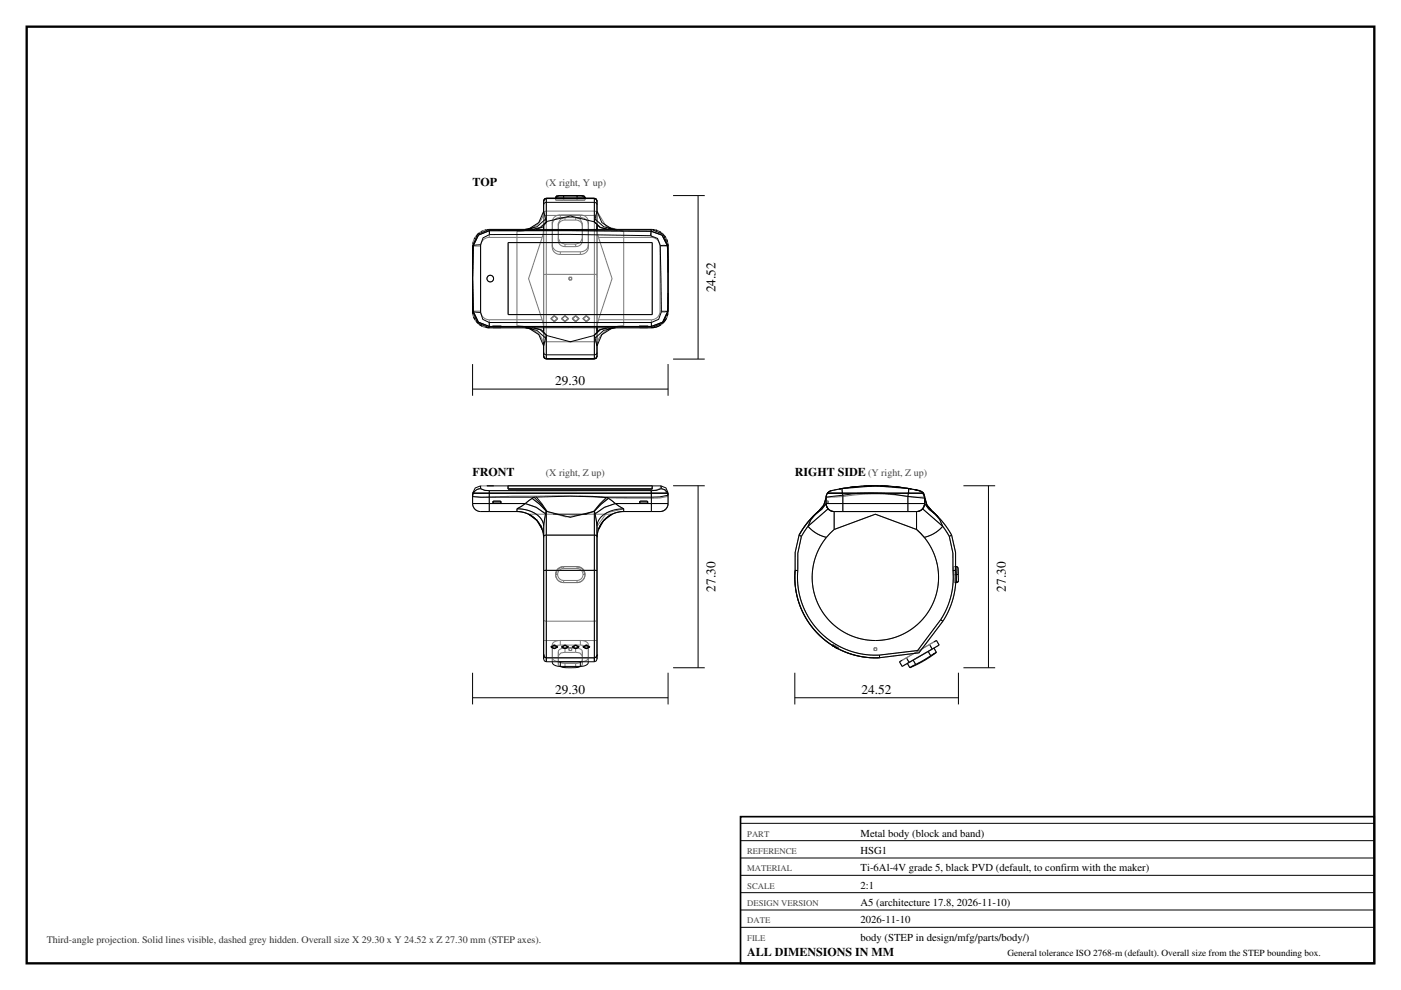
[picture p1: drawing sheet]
<svg xmlns="http://www.w3.org/2000/svg" width="420mm" height="297mm" viewBox="0 0 420 297" stroke-linecap="round" stroke-linejoin="round" font-family="sans-serif">
<path d="M8 8h404v281h-404z" fill="none" stroke="#000" stroke-width=".7" stroke-linecap="butt"/>
<g fill="none" stroke="#777" stroke-width=".3">
<path d="M163.8 59.6l-.6 .2-.2 .5M163.8 59.6h14.4M163.8 59.4v3.9M163.8 59.5v.1M166.6 59.5v.5M166.6 59.4h8.8M169 59.3h-2.4v.7M169 60h4M169 60h-2.4M169 59.5h4M169 59.4v.7M169 59.3v.7"/>
<path d="M169 58.7v.6M169 59.3h4M173 60h2.4M173 59.3h2.4v.7M173 59.4v.7M173 59.3v.7M173 58.7v.6M175.4 59.5v.5M178.2 59.6l.5 .2 .3 .5M178.2 59.4v3.9M178.2 59.5v.1M141.7 73.2v.6h2.4"/>
<path d="M142.1 71.8l-.2 .7M143.2 70.2l-.8 1M144.1 73.8v19.5M144.2 69.5l-.6 .4M145.3 69l-.5 .2M146.7 68.8h10.8M146.7 68.8l-.8 .1M146.7 71.2h8.3M146.7 68.8v2.4M146.7 71.2a2.6 2.6 0 0 0-2.6 2.6M152.3 72.8h43.2v21.6h-43.2zM155 71.2h7.5"/>
<path d="M155 69.4v1.8M155 71.2v24.7M157.5 68.8l-2.5 .6M157.5 68.8h3.1M158.8 68.7l-2 .5 1.6-.4M162.5 71.2l-4 12.4 4 12.3M163 68.8l-.5 2.4M163 64.6v3.3v-4.5a7 7 0 0 1-7.1 6h-.9M163 64.6v37.9M163 64.6h16v3v-4.2l2.7 4.5 5.3 1.5M163.8 63.3l-.6 .2-.2 .5v18.4M163.8 63.3h14.4"/>
<path d="M163.8 63.3v19M165.6 66.5v.8M165.6 66.5v7M165.6 73.5v.8M165.6 67.3v7M165.6 73.5a2.25 2.25 0 0 0 2.4 2M165.6 74.3a2.25 2.25 0 0 0 2.4 2M166.6 60h.1M166.6 60l2.4 .1M167.4 67.7v4.6M167.4 72.3a1.87 1.87 0 0 0 2 1.7M167.4 67v.7"/>
<path d="M167.4 67v4.5M167.4 71.5v.8M167.4 71.5l.6 1.3 1.4 .5M168 64.5a2.28 2.28 0 0 0-2.4 2M168 65.3a2.28 2.28 0 0 0-2.4 2M168 65.3h6M168 76.3h6M168 64.5h6M168 75.5h6M168 64.5v.8M168 75.5v.8M169 60.1h4"/>
<path d="M169.4 74h3.2M169.4 66h3.2M169.4 66a1.9 1.9 0 0 0-2 1.7M169.4 65.3l-1.4 .4-.6 1.3M169.4 65.3h3.2M169.4 73.3h3.2M169.4 65.3v.7M169.4 73.3v.7M172.6 66a1.9 1.9 0 0 1 2 1.7M172.6 65.3l1.3 .4 .7 1.3M172.6 65.3v.7M172.6 73.3v.7"/>
<path d="M174 65.3a2.28 2.28 0 0 1 2.4 2M174 64.5a2.28 2.28 0 0 1 2.4 2M174 64.5v.8M174 75.5v.8M174.6 72.3a1.87 1.87 0 0 1-2 1.7M174.6 67.7v4.6M174.6 67v.7M174.6 67v4.5M174.6 71.5v.8M174.6 71.5l-.6 1.3-1.4 .5M175.4 60l-2.4 .1M175.4 60h.1"/>
<path d="M176.4 67.3v7M176.4 74.3a2.25 2.25 0 0 1-2.4 2M176.4 66.5v7M176.4 73.5a2.25 2.25 0 0 1-2.4 2M176.4 66.5v.8M176.4 73.5v.8M178.2 63.3l.5 .2 .3 .5v18.4M178.2 63.3v19M179.4 71.2l-.4-2.3v29.4l.4-2.4M179.4 71.2l4.1 12.4-4.1 12.3M179.4 71.2h7.6M182.2 68.8h2.3"/>
<path d="M183.1 68.7l2.1 .5-1.6-.4M184.5 68.8l2.5 .6M184.5 68.8h10.8M187 69.4v1.8M187 71.2v24.7M187 71.2h8.3M195.3 68.8h.4M195.3 68.8v2.4M195.3 71.2a2.6 2.6 0 0 1 2.6 2.6M196.1 68.9l.5 .1M197.1 69.2l.6 .3M197.9 73.8v19.5"/>
<path d="M197.9 73.8h2.4M198.1 69.7l1.1 1M199.5 71.2l.4 .6M200.1 72.5l.1 .7M141.7 93.3h2.4M141.8 94.3l.2 .8M142.4 95.9l1.3 1.5M144.1 93.3a2.6 2.6 0 0 0 2.6 2.6M144.6 97.9l1 .3M146.7 95.9v2.4h10.8M146.7 95.9h8.3M147.8 97.7v.6h.3"/>
<path d="M147.8 97.7h.3M147.8 97.7l.3 .1M148.1 98.3h1.8M148.1 97.7h1.8M148.1 97.8h1.8M148.1 97.7v.6M148.1 97.7v.1M149.9 97.7h.3M149.9 97.7v.6M149.9 97.7v.1M150.2 97.7v.6h-.3M150.2 97.7l-.3 .1"/>
<path d="M155 97.7a7.6 7.6 0 0 1 7.9 5.5l.1 .6v-4.4v3.1M155 97.7l2.5 .6M155 95.9h7.5M155 95.9v1.8M157.5 98.3h2.6M158.4 98.4l-1.6-.4 2 .4M162.5 95.9l.5 2.4M163 82.4v20.1M163.8 82.3h14.4M163.8 82.3l-.8 .1M163.8 82.3v25.4M165.2 95.7l1 .8 1-.8"/>
<path d="M165.2 95.7l1-.9 1 .9M165.2 95.6l1 .8 1-.8M165.2 95.6l1-.9 1 .9M165.2 95.6v.1M167.2 95.6v.1M168.4 95.7l1 .8 1-.8M168.4 95.7l1-.9 1 .9M168.4 95.6l1 .8 1-.8M168.4 95.6l1-.9 1 .9M168.4 95.6v.1M170.4 95.6v.1M170.6 83.2h.8v.8h-.8z"/>
<path d="M171.6 95.7l1 .8 1-.8M171.6 95.7l1-.9 1 .9M171.6 95.6l1 .8 1-.8M171.6 95.6l1-.9 1 .9M171.6 95.6v.1M173.6 95.6v.1M174.8 95.7l1 .8 1-.8M174.8 95.7l1-.9 1 .9M174.8 95.6l1 .8 1-.8M174.8 95.6l1-.9 1 .9M174.8 95.6v.1M176.8 95.6v.1"/>
<path d="M178.2 82.3l.8 .1M178.2 82.3v25.4M179 82.4v20.1M179.4 95.9h7.6M181.9 98.3h2.6M183.6 98.4l1.6-.4-2.1 .4M187 97.7a7.6 7.6 0 0 0-8 5.5v.6v-4.4v3.1M187 97.7l-2.5 .6M187 95.9v1.8M187 95.9h8.3M191.8 97.7v.6h.3M191.8 97.7h.3"/>
<path d="M191.8 97.7l.3 .1M192.1 98.3h1.8M192.1 97.7h1.8M192.1 97.8h1.8M192.1 97.7v.6M192.1 97.7v.1M193.9 97.7h.3M193.9 97.7v.6M193.9 97.7v.1M194.2 97.7v.6h-.3M194.2 97.7l-.3 .1M195.3 95.9v2.4h-10.8"/>
<path d="M197.9 93.3h2.4l-.1 .8M197.9 93.3a2.6 2.6 0 0 1-2.6 2.6M199 96.7l-.8 .7M200.1 94.8l-.3 .7M200.3 81.8v6.1M163 106.8h.1M163 106.8l.2 .5 .6 .3M163 102.5h7.4M163.8 107.6h14.4M163.8 107.6h.1M171.6 102.5h7.4M178.2 107.6h.1"/>
<path d="M179 106.8h.1M179 106.8l-.3 .5-.5 .3M141.7 151.1a2.4 2.4 0 0 0 2.4 2.4h2.6M141.7 149v2.1M141.7 149l2.5 .2 2.5-.1M141.7 151.1h5M141.7 148h.2M141.9 148h4.8M141.9 148l-.2 1M144.1 146.6l1.2 .5 1.4 .1M144.1 146.6a2.4 2.4 0 0 0-2.2 1.4M146 145.7h2"/>
<path d="M146 145.8h2h-3.9v.8M146.7 151.1v2.4M146.7 151.1h10.8M146.7 149.1v2M146.7 148h48.5M146.7 148v1.1M146.7 147.2v.8M147.8 150.7l.3-.3h1.8l.3 .3M147.8 150.7l.3 .3h1.8l.3-.3M147.8 150.7h.1M150.2 150.7h.1M152.3 146.7h43.2"/>
<path d="M152.3 145.7v1M152.3 146.7h.1M152.3 146.7v-.9h43.2v.9M155 152.6a8.4 8.4 0 0 1 7.7 3.8l.3 1.5M155 152.6v.9h-8.3M157.5 151.1l-2.5 1.5M157.5 151.1l3.2 1.1 2.9 1.9M158.5 154.3h7.3M159.5 149.5l-2 1.6M159.5 149.5l2.3 1.8 2 2.1M160.5 155.7l.3 .3M160.6 148.8h13"/>
<path d="M160.6 148.8l-13.9 .3M160.6 148.8l-1.1 .7M160.6 148.8l.1 .3M160.8 156h.1M160.9 156.1l.8 1M161.7 157.2l.3 .5M162.1 157.7h.1M162.1 157.8h.1M162.1 157.9h.1M162.3 158.2h.1M162.3 158.3l.1 .1M162.5 158.8l.5 2.4"/>
<path d="M163 157.9v3.3M163 157.9v3M163.6 154.1l-.6 3.8M163.8 153.4l-.2 .7M163.8 153.4l.2 .1M163.8 153.4v7.1M164 153.5h.1M164 153.5l5.6 1.6 5.8-.8M176.1 154.3h7.4M178.1 153.4h-.1M178.2 153.4l.2 .7M178.2 153.4h-.1"/>
<path d="M178.2 153.4v7.1M178.4 154.1l.6 3.8M179 157.9v3.3M179 157.9v3M179.4 158.8l-.4 2.4M179.6 158.3v.1M179.7 158.2h.1M179.8 157.9h.1M179.9 157.8h.1M180.2 157.2l-.3 .5M181.1 156.1l-.8 1M181.1 156h.1"/>
<path d="M181.5 155.7l-.3 .3M181.7 149.3l.5 .1M182.2 149.4l13.1 .1M182.2 149.4l-2.2 1.8-1.9 2.2M182.2 149.4l.2 .1M182.4 149.5l-2.2 1.8-2 2.1M182.4 149.5l2.1 1.6M184.5 151.1l-3.3 1.1-2.8 1.9M184.5 151.1l2.5 1.5M184.5 151.1h10.8M187 152.6l-5.1 1.2-2.9 4.1M187 152.6v.9h8.3"/>
<path d="M191.8 150.7l.3-.3h1.8l.3 .3M191.8 150.7l.3 .3h1.8l.3-.3M191.8 150.7h.1M194.2 150.7h.1M195 147.1l-48.3 .1M195 147.1l.2 .9M195.2 148h4.9M195.2 148l.1 1.5M195.3 151.1v2.4M195.3 149.5v1.6M195.3 151.1h5M195.5 145.7v1"/>
<path d="M195.5 146.7h.1M197.9 146.6l-1.4 .5h-1.5M197.9 146.6l1.3 .4 .9 1M198.1 145.8l-.2 .8M200.1 148h.2M200.1 148l.2 .9M200.3 148.9l-2.5 .5-2.5 .1M200.3 148v.9M200.3 148.9v2.2M200.3 151.1a2.4 2.4 0 0 1-2.4 2.4h-2.6M200.3 147.9v.1M242.2 157.9l-1.9 3"/>
<path d="M242.2 157.9a10.4 10.4 0 0 0 5.6 3.3M244.1 154.6l-1.1 1.5-.8 1.8M245.4 153.4l-3.1 3.2-2.7 3.9M245.4 153.4l-.8 .7M247.7 149.1l-.7 2.4-1.6 1.9M247.7 151.1l-1.4 1.7-1.9 1.5M247.7 149.1v.4M247.7 149.5l-.8 2.2-1.5 1.7M247.7 151.1l.1 .8 .5 .7M247.7 149.5v1.6M247.7 149.1v2M247.7 150.7h.1"/>
<path d="M247.7 150.7v.3h.6M247.7 151.1v.4v-.2M247.7 151.1h5M247.7 150.7h.6M247.7 149v.1M247.7 149h.1M247.7 148.8v.2M247.8 151.8l.1 .3zM248 148.1l-.3 1M248.1 152.4h.1M248.1 148h4.4M248.2 150.7h.1"/>
<path d="M248.2 150.7l.1 .3M248.2 152.6h.1M248.3 152.6l-6.1 5.3M248.3 152.6l.8 .6 1 .3M248.3 150.4h-.6v.3M248.3 150.4v.3M248.3 150.7h.1M248.3 150.7v.3M248.3 150.4l-.1 .3M249.2 147.2l-.9 .5M250.1 147l-.5 .1M250.1 158.8l-2.3 2.4"/>
<path d="M250.1 153.5h24.7M250.1 153.5h2.6M250.1 153.5v5.3M250.7 146.9h-.1M251.6 146.7l-.5 .1M251.6 146.7l4.8-.7 5.7-.3 5.7 .3 5.4 .7M251.6 146.7h.1M251.6 146.7l5.4-.7 5.1-.2 5.4 .2 5.7 .7M251.7 146.7h-.1M251.8 146.7h-.2M252.3 146.6l-.4 .1M252.3 146.6l.2 1.4"/>
<path d="M252.3 146.6l2.5-.4-2.7 .4M252.5 148h19.8M252.5 148l.2 1M252.7 149l-5 .1M252.7 153.5h19.5M252.7 149v2.1M252.7 151.1v2.4M252.7 151.1h19.5M252.7 149l4.8-.6 4.8-.2 4.8 .1 5.1 .7M258.9 145.9l-2.2 .1M261.4 145.8h2.5M261.4 145.8h2"/>
<path d="M266.4 145.9l2.2 .2M272.2 153.5h2.6M272.2 149l5 .1v2M272.2 149v2.1M272.2 151.1v2.4M272.2 151.1h5M272.3 148h4.5M272.3 148l-.1 1M272.6 146.6l.4 .1M272.6 146.6l-.3 1.4M272.6 146.6l-2.2-.3 2.3 .3M273 146.7l2.6 .5"/>
<path d="M273.1 146.7h.1M273.2 146.7h.1M274.8 153.5v5.3l-12.4-4.5-12.3 4.5M275.1 147.1l.8 .3 .7 .6M275.3 147.1h.1M275.3 147.1l1.3 .9M275.6 147.2h.1M275.6 147.2l1.2 .8M275.8 147.2l.1 .1M276.6 152.6l6 5.3M276.6 152.6l-.8 .6-1 .3M276.6 152.6h.1"/>
<path d="M276.6 148h.1M276.6 148l.6 1.5M276.7 152.5v.1M276.7 152.4v.1M276.8 152.4h.1M276.8 148h.1M276.8 148l.4 .8M277 151.8v.3M277.2 151.3l-.1 .2M277.2 151.1l-.2 .8-.4 .7M277.2 151.1l1.3 1.7 1.8 1.3M277.2 149.5v1.6"/>
<path d="M277.2 149.5l.7 2.2 1.5 1.7M277.2 149.5h.1M277.2 148.8h.1M277.2 151.1a2.4 2.4 0 0 1-2.4 2.4M277.2 149.4v.1M279.4 153.4l3.2 3.2 2.7 3.9M279.4 153.4l.2 .1M279.5 153.4l.8 .7M280.3 154.1l1.4 1.8 .9 2M282.6 157.9a10.4 10.4 0 0 1-5.5 3.3l1.6 2.3 1.1 2.3 .9 2.3 .5 2.8 .2 2.8-.3 2.5-.6 2.8-1 2.3-1.2 2.2-1.7 2.3-2 1.9-2 1.5-2.2 1.2-2.7 1-2.4 .5-2.9 .3-2.8-.3-2.5-.5-2.6-1-2.2-1.2-2.3-1.7-1.8-1.7-1.7-2.3-1.2-2.2-1-2.6-.6-2.5-.2-2.8 .1-2.5 .5-2.4 .9-2.7 1.3-2.6 1.5-2M282.6 157.9l2 3M163 160.9v10.3"/>
<path d="M163 171.2v14.7M163 161.2v31M163.8 171.1l-.8 .1M163.8 171.1v15.3M163.8 160.5l-.8 .4M163.8 160.5v10.6M163.8 171.1h14.4M163.8 160.5h14.4M166.6 172.4h.1M166.6 172.4a2.39 2.39 0 0 0 2.4 2.4M167.2 172.3l-.6 .1M167.2 172.3v.1"/>
<path d="M167.2 172.4h-.6M167.2 172.4a1.79 1.79 0 0 0 1.8 1.7M169 170a2.39 2.39 0 0 0-2.4 2.4M169 170h4M169 174.8h4M169 170l-1.7 .7-.7 1.7M169 170h.1M169 174.8h.1M169 170.5a1.79 1.79 0 0 0-1.8 1.8M169 170v.5M169 170.5h4M169 174.1h4"/>
<path d="M169 174.1v.7M173 170a2.39 2.39 0 0 1 2.4 2.4M173 170l1.7 .7 .7 1.7M173 170h.1M173 170.5a1.79 1.79 0 0 1 1.8 1.8M173 174.8h.1M173 170v.5M173 174.1v.7M174.8 172.3v.1M174.8 172.4a1.79 1.79 0 0 1-1.8 1.7M174.8 172.3l.6 .1M174.8 172.4h.6"/>
<path d="M175.4 172.4h.1M175.4 172.4a2.39 2.39 0 0 1-2.4 2.4M178.2 171.1v15.3M178.2 171.1l.8 .1M178.2 160.5l.8 .4M178.2 160.5v10.6M179 160.9v10.3M179 171.2v14.7M179 161.2v31M238.4 171.1l.1 5.2 1.2 5 2.2 4.6 3.2 4.1 3.9 3.3 4.6 2.4 4.9 1.3 5.2 .3M238.4 171.1l.8 .1M239.2 171.2l.1 5 1.1 4.8 2.2 4.5 3 3.9 3.9 3.2 4.4 2.3 4.8 1.4 4.9 .2"/>
<path d="M239.6 160.5l-1.2 5.2v5.4M239.6 160.5l.7 .4M240.3 160.9l-1.1 5.1v5.2M284.6 160.9l1.1 5.1v5.2M285.3 160.5l1.2 5.2v5.4M285.3 160.5l-.7 .4M285.7 171.2v3.9l-.7 3.9-1.3 3.7-1.7 3.2M285.9 170l.1 2.4M286 172.4h.1M286 172.4v2.4h.5M286.4 170h-.5M286.5 171.1v3.9l-.7 4.2-1.3 3.7-1.8 3.5"/>
<path d="M286.5 171.1l-.8 .1M286.6 172.4h-.6M286.6 170h-.7M286.6 170l.4 .1 .2 .4M286.6 170l.1 2.4M286.7 172.4h-.7M286.7 172.4h.1M286.7 172.4h.6v1.9l-.6 .5zM287.3 172.3l-.6 .1M163 185.9v6.3M163 196.5v.1M163 196.5h.1"/>
<path d="M163 192.2h16M163 196.5l.2 .6 .6 .2M163 185.9l.2 .3 .6 .2M163 196.5l.3 .7M163.5 197.3h.3M163.8 197.3h14.4M163.8 186.4h14.4M163.8 197.3v.1M163.8 186.4v11M165.2 193.9l1-.5 1 .5M165.2 193.9l1 .5 1-.5M165.2 193.9v.2"/>
<path d="M165.6 193.3v1.4M165.6 194.7v4M165.6 197.3v1.2M165.6 193.3v4M165.6 197.3a2.09 2.09 0 0 0 2 1.2M167.2 193.9v.2M167.4 195.4v2.6M167.4 198a1.93 1.93 0 0 0 2 1M167.4 195.4v1.3M167.4 196.7v2.6M167.4 198v1.3M167.4 199.3l.4 .6"/>
<path d="M168 193.5a2.4 2.4 0 0 0-2.4 1.2M168 192.1a2.4 2.4 0 0 0-2.4 1.2M168 192.1h6M168 193.5h6M168 192.1v1.4M168.4 193.9l1-.5 1 .5M168.4 193.9l1 .5 1-.5M168.4 193.9v.2M169.4 199h3.2M169.4 194.4h3.2M169.4 194.4a1.93 1.93 0 0 0-2 1M169.4 195.7l-1.2 .2-.8 .8"/>
<path d="M169.4 195.7h3.2M169.4 194.4v1.3M169.4 199v.9M170.4 193.9v.2M170.6 194.4h.8v.8h-.8zM171.6 193.9l1-.5 1 .5M171.6 193.9l1 .5 1-.5M171.6 193.9v.2M172.6 194.4a1.93 1.93 0 0 1 2 1M172.6 195.7l1.2 .2 .8 .8M172.6 194.4v1.3M172.6 199v.9"/>
<path d="M173.6 193.9v.2M174 192.1a2.4 2.4 0 0 1 2.4 1.2M174 193.5a2.4 2.4 0 0 1 2.4 1.2M174 192.1v1.4M174.6 198a1.93 1.93 0 0 1-2 1M174.6 195.4v2.6M174.6 195.4v1.3M174.6 196.7v2.6M174.6 198v1.3M174.6 199.3l-.5 .6M174.8 193.9l1-.5 1 .5M174.8 193.9l1 .5 1-.5"/>
<path d="M174.8 193.9v.2M176.4 193.3v4M176.4 197.3a2.09 2.09 0 0 1-2.1 1.2M176.4 194.7v4M176.4 193.3v1.4M176.4 197.3v1.2M176.8 193.9v.2M178.2 197.3v.1M178.2 186.4v11M178.5 197.3h-.3M179 185.9v6.3M179 196.5v.1"/>
<path d="M179 196.5h.1M179 196.5l-.3 .6-.5 .2M179 185.9l-.2 .3-.6 .2M179 196.5l-.4 .7M249.5 193.6l1.7 1M249.5 193.6l.3 .2M249.6 193.4l1.7 1M249.6 193.4l-.1 .2M250.1 194l.5 .3M250.8 194.4h.1M250.9 194.4l.2 .1M251.1 194.6h.1"/>
<path d="M251.3 194.4l-.1 .2M262 194.4h.8v.8h-.8zM263.6 196.5l.1 .8M271.7 197.3l-2 1.2 .8 1.4 2-1.2M271.7 197.3l-1.3 .8M271.7 197.3l.8 1.4M271.7 197.3l.2 .3M273.6 199.8h-.1M273.7 199.8h.1M273.7 198l-1.7 1 .7 1.3 .4-.3M273.7 198l.8 1.3M274.3 199.4l-.5 .3"/>
<path d="M274.5 199.3l-.1 .1M278.3 195.4l-4.6 2.6M278.3 195.4l1.7-1 .7 1.3-.5 .3M278.3 195.4l.7 1.3-4.5 2.6M278.7 193.3l-7 4M278.7 193.3l2-1.2 .8 1.4-2 1.2M278.7 193.3l.8 1.4M278.7 193.3l.1 .3M279.5 194.7l-7 4M279.8 196.2l-.7 .5M279.8 196.2h.1M280 192.6l-1.3 .7"/>
<path d="M282 185.9l-6.9 9.3-11.5 1.3M282 185.9l.7 .5M282.7 186.4l-7.2 9.5-11.8 1.4"/>
<circle cx="147" cy="83.6" r="1"/>
</g>
<g fill="none" stroke="#000" stroke-width=".3">
<path d="M163.8 59.5l-.6 .3-.2 .5M163.8 59.4v.1M163.8 59.5v1.2M163.8 59.5h.1M163.8 59.5h5.2M163.8 59.4l-.6 .3-.2 .5M163.8 59.4h2.8M163.8 59.5h14.4M166.6 59.3v.2M166.6 59.3l2.4 .1M167.2 58.7l-.4 .2-.2 .4M167.2 58.7l1.8 .1"/>
<path d="M167.2 58.7h.1M169 58.8v.6M169 59.4h4M169 58.8h4M169 58.7h4M169 58.7h-1.8M169 58.7h-1.4l-1 .6M173 59.5h5.2M173 58.7h1.8M173 58.8v.6M173 58.7h1.4l1 .6M174.8 58.7l-1.8 .1"/>
<path d="M174.8 58.7h.1M174.8 58.7l.4 .2 .2 .4M175.4 59.3v.2M175.4 59.3l-2.4 .1M175.4 59.4h2.8M178.2 59.4v.1M178.2 59.5l.5 .3 .3 .5M178.2 59.5v1.2M178.2 59.5h.1M178.2 59.4l.5 .3 .3 .5M201.8 58.7h9.5M209.3 58.7v49"/>
<path d="M141.7 73.8v19.5M141.9 72.5l-.2 .7M141.9 73.7l-.2 9.9 .2 9.9M141.9 73.7l-.2 .1M142.4 71.2l-.3 .6M143.6 69.9l-.4 .3M144.1 73.4l-2.2 .3M144.1 73.4v20.3M144.8 69.2l-.6 .3M145.9 68.9l-.6 .1M146.7 68.8l-3.6 1.5-1.4 3.5M146.7 68.8h13.9"/>
<path d="M146.7 68.8v.4M146.7 69.2l48.5 .2M146.7 69.2l-3.3 1.3-1.5 3.2M146.7 69.2v1.2M146.7 70.4l24.2-.1 24.1 .4M146.7 70.4l-1.9 1-.7 2M152.3 72.8h43.2v21.6h-43.2zM160.6 68.8h21.6M163 67.9v.9M163 61.4v2M163 60.3v1.1M163 60.2v.1"/>
<path d="M163 60.2v3.8M163 63.4l.6 2.3M163 63.4l-1.5 3.4-3.1 2M163.6 65.7l.2 .9M163.6 65.7l-2.7 2.4-3.4 .7 2-.3-.7 .2M163.8 66.6l-1.9 1.6-2.4 .6M163.8 60.7l-.6 .2-.2 .5M163.8 60.7v5.9M163.8 60.7h14.4M164 66.4l-.2 .2M164 66.4l7-1.6 7.1 1.7M164 66.4l-1.4 1.7-2 .7"/>
<path d="M178.1 66.5l.1 .1M178.1 66.5l1.8 1.7 2.3 .6M178.2 66.6l1.8 1.6 2.4 .6M178.2 60.7l.5 .2 .3 .5M178.2 60.7v5.9M178.4 65.7l-.2 .9M178.4 65.7l2.6 2.4 3.5 .7-2.1-.3 .7 .2M179 67.6v1.3M179 61.4v2M179 60.3v1.1M179 60.2v.1M179 60.2v3.8"/>
<path d="M179 63.4l-.6 2.3M179 63.4l1.4 3.4 3.2 2M182.2 68.8h13.1M195 70.7l2.1 .8 .8 2.2M195.2 69.4l3.3 1.2 1.6 3.1M195.2 69.4l-.2 1.3M195.3 68.8l-.1 .6M195.3 68.8l3.5 1.5 1.5 3.5M195.7 68.8l.4 .1M196.6 69l.5 .2M197.7 69.5l.4 .2M197.9 73.7l.4 19.8"/>
<path d="M197.9 73.7h2.2M199.2 70.7l.3 .5M199.9 71.8l.2 .7M200.1 73.7l.2 8.1M200.1 73.7l.2 .1M200.2 73.2l.1 .6M200.3 73.8v8M200.3 73.8v19.5M141.7 93.3l1.4 3.6 3.6 1.4M141.7 93.3l.2 .2M141.7 93.3l.1 1M141.9 93.5l1.5 3.2 3.3 1.2"/>
<path d="M141.9 93.5l2.2 .2M142 95.1l.4 .8M143.7 97.4l.9 .5M144.1 93.7l.6 2.1 2 1M145.6 98.2l1.1 .1M146.7 98.3h13.4M146.7 97.9h48.6M146.7 97.9v.4M146.7 96.8h48.6M146.7 96.8v1.1M158.4 98.4l3.1 2 1.5 3.4M158.8 98.4l.7 .3-2-.4 3.4 .8 2.7 2.3"/>
<path d="M159.5 98.3l2.4 .6 1.9 1.7M160.1 98.3l2.2 .7 1.6 1.7M160.1 98.3h21.8M163 98.3v1.1M179 98.3v1.1M181.9 98.3l-2.3 .7-1.6 1.7M181.9 98.3h13.4M182.4 98.3l-2.4 .6-1.8 1.7M183.1 98.4l-.7 .3 2.1-.4-3.5 .8-2.6 2.3M183.6 98.4l-3.2 2-1.4 3.4M195.3 97.9v.4M195.3 96.8v1.1"/>
<path d="M198.2 97.4l-1.4 .7-1.5 .2M198.3 93.5l-.8 2.3-2.2 1M199.8 95.5l-.8 1.2M200.2 93.4l-1.6 3.3-3.3 1.2M200.2 93.4l-1.9 .1M200.2 94.1l-.1 .7M200.3 93.3l-1.5 3.6-3.5 1.4M200.3 93.3l-.1 .1M200.3 87.9l-.1 5.5M200.3 87.9v5.4M200.3 81.8v6.1M141.7 109.2v9.5"/>
<path d="M141.7 116.7h58.6M163 103.8v1.9M163 102.5v4.4M163 106.8v.1M163 105.7v1.1M163 105.7l.2 .6 .6 .1M163 106.8a.8 .8 0 0 0 .8 .8M163 106.8l.2 .6 .6 .2M163 106.9l.2 .6 .6 .2M163.6 101.4l-.6 2.4M163.8 100.6l.1 .1M163.8 100.6l-.2 .8"/>
<path d="M163.8 100.6v5.8M163.8 106.4h14.4M163.8 107.6h14.4M163.8 107.6h.1M163.8 106.4v1.2M163.8 107.6v.1M163.8 107.7h14.4M163.9 100.7l7.1 1.8 7-1.8M170.4 102.5h1.2M178.2 100.6l-.2 .1M178.2 100.6l.2 .8M178.2 100.6v5.8"/>
<path d="M178.2 107.6h.1M178.2 106.4v1.2M178.2 107.6v.1M178.4 101.4l.6 2.4M179 103.8v1.9M179 105.7v1.1M179 102.5v4.4M179 106.8v.1M179 105.7l-.3 .6-.5 .1M179 106.8a.8 .8 0 0 1-.8 .8M179 106.8l-.3 .6-.5 .2M179 106.9l-.3 .6-.5 .2"/>
<path d="M200.3 109.2v9.5M201.8 107.7h9.5M141.7 149v2.1M141.7 149l5 .1M141.7 151.1a2.4 2.4 0 0 0 2.4 2.4h2.6M141.7 151.1h5M141.7 148h.2M141.7 148v1M141.9 148h4.8M141.9 148l-.2 1M144.1 146.6l1.2 .5 1.4 .1M144.1 146.6a2.4 2.4 0 0 0-2.2 1.4"/>
<path d="M144.1 146.6v-.8l-1.6 .6-.8 1.6M146.7 148h48.6M146.7 153.5h8.3M146.7 149.1h13.4M146.7 151.1h10.8M146.7 149.1v2M146.7 148v1.1M146.7 151.1v2.4M146.7 147.2h48.6M146.7 147.2v.8M147.8 150.7l.3-.3h1.8l.3 .3M147.8 150.7h.1"/>
<path d="M147.8 150.7l.3 .3h1.8l.3-.3M150.2 150.7h.1M152.3 146.7v-1h43.2v1M152.3 146.7h43.2M152.3 145.8h-6.3M155 152.6a8.4 8.4 0 0 1 7.7 3.8l.3 1.5M155 153.5a8 8 0 0 1 7.5 5.3M155 152.6v.9M157.5 151.1l3.2 1.1 2.9 1.9M157.5 151.1l-2.5 1.5M159.5 149.5l2.3 1.8 2 2.1M159.5 149.5l-2 1.6"/>
<path d="M160.1 149.1l2 2.1 1.8 2.2M160.1 149.1l-.6 .4M160.1 149.1l10.9-.3 10.9 .3M160.5 155.7l-2-1.4 2.5 1.8 1.5 2.7M160.7 149.1l3.3 4.4M160.8 156l.1 .1M161.7 157.1v.1M162 157.7l.1 .1M162.1 157.8v.1M162.1 157.9l.2 .4M162.4 158.4l.1 .4M162.5 158.8l.5 2.4"/>
<path d="M163 157.9v3M163.6 154.1l-.6 3.8M163.8 153.4h.1M163.8 153.4l-.2 .7M163.8 153.4v7.1M163.9 153.4l7.1 1.8 7-1.8M165.8 154.3h10.3M173.6 148.8l8.1 .5M178 153.4l-2.6 .9M178.2 153.4h-.2M178.2 153.4l.2 .7M178.2 153.4v7.1"/>
<path d="M178.4 154.1l.6 3.8M179 157.9v3M179.4 158.8l-.4 2.4M179.6 158.4l-.2 .4M179.8 157.9l-.2 .4M179.9 157.8l-.1 .1M179.9 157.7v.1M179.9 157.7h.1M180.3 157.1l-.1 .1M181.1 156v.1M181.1 156h.1M181.2 156h-.1"/>
<path d="M181.5 155.7l2-1.4-2.5 1.8-1.6 2.7M181.9 149.1l-2.1 2.1-1.8 2.2M181.9 149.1l.5 .4M181.9 149.1h13.4M182.4 149.5l-2.2 1.8-2 2.1M182.4 149.5l2.1 1.6M184.5 151.1l2.5 1.5M184.5 151.1l-3.3 1.1-2.8 1.9M184.5 151.1h10.8M187 152.6a8.4 8.4 0 0 0-7.7 3.8l-.3 1.5M187 153.5a8 8 0 0 0-7.6 5.3M187 153.5h8.3"/>
<path d="M187 152.6v.9M191.8 150.7l.3-.3h1.8l.3 .3M191.8 150.7h.1M191.8 150.7l.3 .3h1.8l.3-.3M194.2 150.7h.1M195.3 148h4.9M195.3 148v1.1M195.3 149.1v2M195.3 151.1v2.4M195.3 151.1h5M195.3 147.2v.8M195.5 145.8h2.6"/>
<path d="M198.1 145.8l.2 .8M198.1 145.8l1.5 .6 .7 1.6M198.3 146.6l-1.4 .5-1.6 .1M198.3 146.6l1.2 .4 .7 1M200.2 148l.1 .6M200.2 148h.1M200.3 148.6l-2.5 .5h-2.5M200.3 148.6v2.5M200.3 148v.6M200.3 151.1a2.4 2.4 0 0 1-2.4 2.4h-2.6M201.8 145.7h9.5M209.3 145.7v54.6"/>
<path d="M242.2 157.9l-1.9 3M242.2 157.9a10.4 10.4 0 0 0 5.6 3.3M244.4 154.3l-.3 .3M244.6 154.1l-1.5 1.8-.9 2M244.6 154.1h.1M245.3 153.4l-1.8 1.8 1.8-1.8M245.4 153.4h.1M245.4 153.4l-.8 .7M245.4 153.4l-3.1 3.2-2.7 3.9M247.7 149.1l-.7 2.4-1.7 1.9M247.7 149.5l-.8 2.2-1.5 1.7M247.7 151.1v.2"/>
<path d="M247.7 151.1l-1.4 1.7-1.7 1.3M247.7 149.1v2M247.7 151.1a2.4 2.4 0 0 0 2.4 2.4M247.7 151.1h5M247.7 148.8v.3M247.7 151.5l.1 .3zM247.9 152.1l.2 .3zM248.1 148l-.4 1.1M248.1 148h4.5M248.1 148l-.1 .1M248.1 148h4.4M248.1 152.4h.1"/>
<path d="M248.2 152.5h.1M248.2 152.6h.1M248.3 147.7l-.2 .3M248.3 152.6l-6.1 5.3M249.2 147.2l-1.1 .8M249.2 147.2h.1M249.6 147.1l-.4 .1M250.1 158.8l-2.3 2.4M250.1 158.8l12.3-4.5 12.4 4.5M250.1 153.5h2.6M250.1 153.5v5.3M250.6 146.9l-.5 .1"/>
<path d="M251.1 146.8l-.4 .1M251.6 146.7h.1M251.6 146.7l4.8-.7 5.7-.3 5.7 .3 5.4 .7M251.9 146.7h-.1M252.1 146.6l-.4 .1M252.5 146.6l-3.3 .6M252.5 146.6l.1 1.4M252.6 148l.1 .6M252.6 148h5.5M252.7 148.6l-5 .5M252.7 153.5h19.5M252.7 148.6v2.5"/>
<path d="M252.7 151.1h19.5M252.7 151.1v2.4M256.7 146l-1.9 .2M258.1 148h6.1M258.1 148l-5.4 .6M261.4 145.8l-2.5 .1M261.4 145.7h2M261.4 145.7h.1M263.4 145.7h.1M263.9 145.8l2.5 .1M264.2 148h8.1M264.2 148l8 .9"/>
<path d="M268.6 146.1l1.8 .2M272.2 148.9l5 .6M272.2 153.5h2.6M272.2 148.9v2.2M272.2 151.1h5M272.2 151.1v2.4M272.3 148h4.3M272.3 148l-.1 .9M272.3 146.6l-9.9-.8-9.9 .8M272.3 146.6l3 .5M272.3 146.6v1.4M272.7 146.6l.4 .1"/>
<path d="M273 146.7h.1M274.8 158.8l2.3 2.4M274.8 153.5v5.3M275.1 147.1l-1.3-.3 1.5 .3M275.3 147.1h.1M275.3 147.1l1.3 .9M275.3 147.1l1.2 .4 .4 .5M275.7 147.2h.1M276.6 148h.3M276.6 148l.6 1.5M276.7 152.6l5.9 5.3M276.8 152.4l-.1 .1"/>
<path d="M276.9 148l.3 .8M277 152.1l-.2 .3M277.1 151.5l-.1 .3M277.2 148.8l.7 2.6 3.3 3.6-1.7-1.6M277.2 149.1h.1M277.2 148.8v.6M277.2 149.4v.1M277.2 148.8h.1M277.2 148.8v.3M277.2 151.1l1.3 1.7 1.8 1.3M277.2 151.1v.2M277.2 148.8a5 5 0 0 0 2.2 4.6"/>
<path d="M277.2 149.4l.7 2.2 1.6 1.8M277.2 149.5v1.6M277.2 151.1a2.4 2.4 0 0 1-2.4 2.4M279.4 153.4h.1M279.4 153.4l3.2 3.2 2.7 3.9M279.4 153.4l.9 .7M280.3 154.1l1.4 1.8 .9 2M282.6 157.9a10.4 10.4 0 0 1-5.5 3.3M282.6 157.9l2 3M288.8 145.7h9.5M296.3 145.7v54.6M163 171.2v25.4"/>
<path d="M163 160.9v10.3M163.8 160.5h14.4M163.8 160.5l-.8 .4M163.8 171.1h14.4M163.8 160.5v10.6M163.8 171.1l-.8 .1M163.8 171.1v26.3M178.2 160.5v10.6M178.2 160.5l.8 .4M178.2 171.1v26.3M178.2 171.1l.8 .1M179 160.9v10.3"/>
<path d="M179 171.2v25.4M238.4 171.1l.1 5.2 1.2 5 2.2 4.6 3.2 4.1 3.9 3.3 4.6 2.4 4.9 1.3 5.2 .3M238.4 171.1l.8 .1M239.2 171.2l.1 5 1.1 4.8 2.2 4.5 3 3.9 3.9 3.2 4.4 2.3 4.8 1.4 4.9 .2M239.6 160.5l-1.2 5.2v5.4M239.6 160.5l.7 .4M240.3 160.9l-1.1 5.1v5.2M247.8 161.2l-1.5 2-1.3 2.6-.9 2.7-.5 2.4-.1 2.5 .2 2.8 .6 2.5 1 2.6 1.2 2.2 1.7 2.3 1.8 1.7 2.3 1.7 2.2 1.2 2.6 1 2.5 .5 2.8 .3 2.9-.3 2.4-.5 2.7-1 2.2-1.2 2-1.5 2-1.9 1.7-2.3 1.2-2.2 1-2.3 .6-2.8 .3-2.5-.2-2.8-.5-2.8-.9-2.3-1.1-2.3-1.6-2.3M284.6 160.9l1.1 5.1v5.2M285.3 160.5l1.2 5.2v5.4M285.3 160.5l-.7 .4M285.7 171.2v3.9l-.7 3.9-1.3 3.7-1.7 3.2"/>
<path d="M286.5 171.1v3.9l-.7 4.2-1.3 3.7-1.8 3.5M286.5 171.1l-.8 .1M286.6 170l.6 .4 .1 1.9M286.6 170h-.2M286.6 170l.1 2.4M286.7 172.4h-.1M286.7 172.4h.1M286.7 172.4v2.4M286.7 174.8h-.2M287.3 172.3v.1M287.3 172.3l-.6 .1M287.3 172.4v1.9l-.6 .5"/>
<path d="M287.3 172.4h-.6M163 192.2v5.5M163 196.6v1.1M163 196.6l.2 .5 .6 .3M163 197.7l.2 .6 .6 .2M163.1 196.9h.1M163.3 197.2l.2 .1M163.8 197.4v1.1M163.8 197.4h14.4M163.8 198.5h14.4M165.2 194.1l1-.5 1 .5-1 .5zM165.6 198.5a1.89 1.89 0 0 0 2.4 1.4"/>
<path d="M167.6 198.5h.4M167.8 199.9l1.6 .4M168 198.5h6M168 199.9h6M168 198.5v1.4M168.4 194.1l1-.5 1 .5-1 .5zM169.4 199.9v.4M171.6 194.1l1-.5 1 .5-1 .5zM172.6 199.9v.4M174 198.5v1.4M174.1 199.9l-1.5 .4M174.3 198.5h-.3"/>
<path d="M174.8 194.1l1-.5 1 .5-1 .5zM176.4 198.5a1.89 1.89 0 0 1-2.4 1.4M178.2 197.4v1.1M178.6 197.2l-.1 .1M178.9 196.9h.1M179 192.2v5.5M179 196.6v1.1M179 196.6l-.3 .5-.5 .3M179 197.7l-.3 .6-.5 .2M249.5 193.6l1.7 1M249.8 193.8l.3 .2M250.6 194.3l.2 .1"/>
<path d="M250.9 194.4h.1M251.1 194.5v.1M263.6 196.5l.1 .8M270.4 198.1l-.7 .4 .8 1.4 2-1.2M271.9 197.6l.6 1.1M272 199l.7 1.3M273.5 199.8l-.4 .2M273.7 199.8h-.1M273.7 198l.8 1.3M273.8 199.7l-.1 .1M274.4 199.4h-.1M274.5 199.3l-1.8 1"/>
<path d="M278.3 195.4l.7 1.3M278.8 193.6l.7 1.1M279 196.7l-4.5 2.6M279.1 196.7h-.1M279.5 194.7l-7 4M279.8 196.2h.1M280 194.4l.7 1.3M280 192.6l.7-.5 .8 1.4-2 1.2M280.2 196l-.4 .2M280.7 195.7l-3.8 2.6-4.2 2M280.7 195.7l-1.7 1M282 185.9l-6.9 9.3-11.5 1.3"/>
<path d="M282 185.9l.7 .5M282.7 186.4l-7.2 9.5-11.8 1.4M141.7 201.8v9.5M141.7 209.3h58.6M169.4 200.3h3.2M200.3 201.8v9.5M201.8 200.3h9.5M238.3 209.3h49M238.3 201.8v9.5M287.3 201.8v9.5M288.8 200.3h9.5M222 247h190"/>
<path d="M222 252.2h190M222 257.4h190M222 262.6h190M222 267.8h190M222 273h190M222 278.2h190"/>
<circle cx="147" cy="83.6" r="1"/>
</g>
<path d="M222 245h190v44h-190z" fill="none" stroke="#000" stroke-width=".5"/>
<g font-size="4">
<text x="214.5" y="87.7" transform="rotate(-90 214.5 87.7)">24.52</text>
<text x="166.5" y="115.5">29.30</text>
<text x="214.5" y="177.5" transform="rotate(-90 214.5 177.5)">27.30</text>
<text x="301.5" y="177.5" transform="rotate(-90 301.5 177.5)">27.30</text>
<text x="166.5" y="208.1">29.30</text>
<text x="258.3" y="208.1">24.52</text>
</g>
<g font-size="3.6">
<text x="141.7" y="55.7">TOP</text>
<text x="141.7" y="142.7">FRONT</text>
<text x="238.3" y="142.7">RIGHT SIDE</text>
<text x="224" y="286.8">ALL DIMENSIONS IN MM</text>
</g>
<g font-size="3.2">
<text x="258" y="251">Metal body (block and band)</text>
<text x="258" y="256.2">HSG1</text>
<text x="258" y="261.4">Ti-6Al-4V grade 5, black PVD (default, to confirm with the maker)</text>
<text x="258" y="266.6">2:1</text>
<text x="258" y="271.8">A5 (architecture 17.8, 2026-11-10)</text>
<text x="258" y="277">2026-11-10</text>
<text x="258" y="282.2">body (STEP in design/mfg/parts/body/)</text>
</g>
<g font-size="3" fill="#444">
<text x="163.7" y="55.7">(X right, Y up)</text>
<text x="163.7" y="142.7">(X right, Z up)</text>
<text x="260.3" y="142.7">(Y right, Z up)</text>
</g>
<text font-size="3" fill="#333" x="14" y="283">Third-angle projection. Solid lines visible, dashed grey hidden. Overall size X 29.30 x Y 24.52 x Z 27.30 mm (STEP axes).</text>
<text font-size="2.8" x="302" y="286.8">General tolerance ISO 2768-m (default). Overall size from the STEP bounding box.</text>
<g font-size="2.6" fill="#444">
<text x="224" y="251">PART</text>
<text x="224" y="256.2">REFERENCE</text>
<text x="224" y="261.4">MATERIAL</text>
<text x="224" y="266.6">SCALE</text>
<text x="224" y="271.8">DESIGN VERSION</text>
<text x="224" y="277">DATE</text>
<text x="224" y="282.2">FILE</text>
</g>
</svg>
